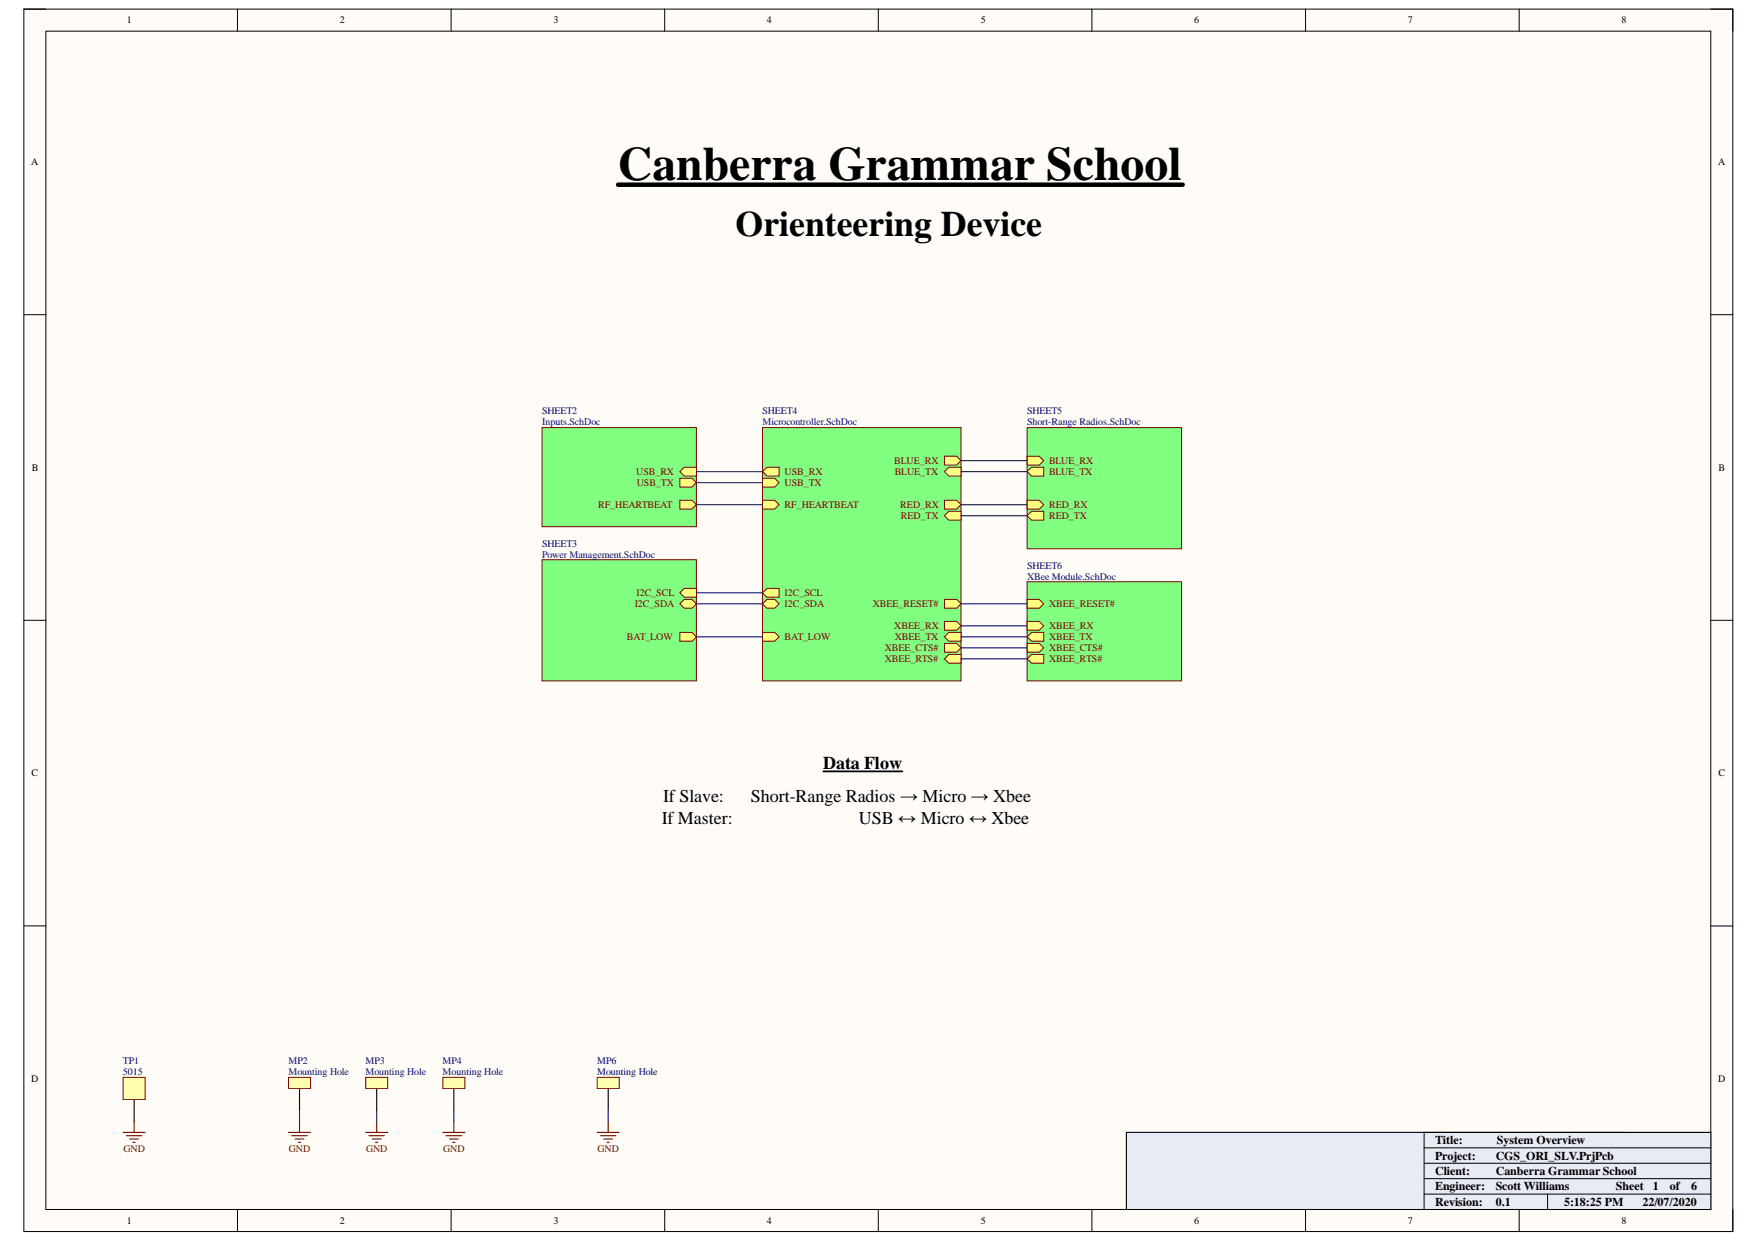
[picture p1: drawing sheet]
<svg xmlns="http://www.w3.org/2000/svg" width="297mm" height="210mm" viewBox="0 0 297 210" stroke-linecap="round" stroke-linejoin="round" font-family="sans-serif">
<path d="M4 1.5h288.8v206.6h-288.8z" fill-rule="evenodd" fill="#fffcf8"/>
<path d="M4 1.5h288.8v206.6h-288.8z" fill="none" stroke="#000" stroke-width=".17"/>
<path d="M7.8 5.3h281.3v199.1h-281.3z" fill-rule="evenodd" fill="#fffcf8"/>
<g fill="none" stroke="#000" stroke-width=".17">
<path d="M4 1.5h3.8M7.8 5.3h281.3v199.1h-281.3zM40.1 1.5v3.8M76.2 1.5v3.8M112.3 1.5v3.8M148.4 1.5v3.8M184.5 1.5v3.8M220.6 1.5v3.8M256.7 1.5v3.8M289.1 1.5h3.7v3.8M4 53.2h3.8M289.1 53.2h3.7"/>
<path d="M4 104.8h3.8M289.1 104.8h3.7M4 156.5h3.8M289.1 156.5h3.7M274.5 191.4h-84.2v13M40.1 204.4v3.7M76.2 204.4v3.7M112.3 204.4v3.7M148.4 204.4v3.7M184.5 204.4v3.7M220.6 204.4v3.7M256.7 204.4v3.7"/>
<path d="M292.8 204.4v3.7"/>
</g>
<path d="M190.3 191.4h98.8v13h-98.8z" fill-rule="evenodd" fill="#e6ebf4"/>
<path d="M190.3 191.4h98.8v13h-98.8zM240.6 196.6h48.5M240.6 199.2h48.5M240.6 194h48.5M289.1 191.4h-48.5v13M240.6 201.8h48.5M261.5 201.8v2.6" fill="none" stroke="#000" stroke-width=".17"/>
<path d="M91.6 94.6h26.1v20.5h-26.1z" fill-rule="evenodd" fill="#80ff80"/>
<path d="M91.6 94.6h26.1v20.5h-26.1z" fill="none" stroke="#800000" stroke-width=".17"/>
<path d="M114.9 100.2l.7-.8h2.1v1.5h-2.1z" fill-rule="evenodd" fill="#ffff80"/>
<path d="M114.9 100.2l.7-.8h2.1v1.5h-2.1z" fill="none" stroke="#800000" stroke-width=".17"/>
<path d="M114.9 102l.7-.7h1.3l.8 .7-.8 .8h-1.3z" fill-rule="evenodd" fill="#ffff80"/>
<path d="M114.9 102l.7-.7h1.3l.8 .7-.8 .8h-1.3z" fill="none" stroke="#800000" stroke-width=".17"/>
<path d="M114.9 106.9h2l.8 .7-.8 .8h-2z" fill-rule="evenodd" fill="#ffff80"/>
<path d="M114.9 106.9h2l.8 .7-.8 .8h-2z" fill="none" stroke="#800000" stroke-width=".17"/>
<path d="M128.8 72.3h33.6v42.8h-33.6z" fill-rule="evenodd" fill="#80ff80"/>
<path d="M128.8 72.3h33.6v42.8h-33.6z" fill="none" stroke="#800000" stroke-width=".17"/>
<path d="M159.6 77.1h2l.8 .7-.8 .8h-2z" fill-rule="evenodd" fill="#ffff80"/>
<path d="M159.6 77.1h2l.8 .7-.8 .8h-2z" fill="none" stroke="#800000" stroke-width=".17"/>
<path d="M159.6 79.7l.7-.7h2.1v1.5h-2.1z" fill-rule="evenodd" fill="#ffff80"/>
<path d="M159.6 79.7l.7-.7h2.1v1.5h-2.1z" fill="none" stroke="#800000" stroke-width=".17"/>
<path d="M159.6 84.5h2l.8 .8-.8 .7h-2z" fill-rule="evenodd" fill="#ffff80"/>
<path d="M159.6 84.5h2l.8 .8-.8 .7h-2z" fill="none" stroke="#800000" stroke-width=".17"/>
<path d="M159.6 87.2l.7-.8h2.1v1.5h-2.1z" fill-rule="evenodd" fill="#ffff80"/>
<path d="M159.6 87.2l.7-.8h2.1v1.5h-2.1z" fill="none" stroke="#800000" stroke-width=".17"/>
<path d="M159.6 105h2l.8 .8-.8 .7h-2z" fill-rule="evenodd" fill="#ffff80"/>
<path d="M159.6 105h2l.8 .8-.8 .7h-2z" fill="none" stroke="#800000" stroke-width=".17"/>
<path d="M159.6 107.6l.7-.7h2.1v1.5h-2.1z" fill-rule="evenodd" fill="#ffff80"/>
<path d="M159.6 107.6l.7-.7h2.1v1.5h-2.1z" fill="none" stroke="#800000" stroke-width=".17"/>
<path d="M159.6 108.7h2l.8 .8-.8 .7h-2z" fill-rule="evenodd" fill="#ffff80"/>
<path d="M159.6 108.7h2l.8 .8-.8 .7h-2z" fill="none" stroke="#800000" stroke-width=".17"/>
<path d="M159.6 111.3l.7-.7h2.1v1.5h-2.1z" fill-rule="evenodd" fill="#ffff80"/>
<path d="M159.6 111.3l.7-.7h2.1v1.5h-2.1z" fill="none" stroke="#800000" stroke-width=".17"/>
<path d="M128.8 79.7l.8-.7h2v1.5h-2z" fill-rule="evenodd" fill="#ffff80"/>
<path d="M128.8 79.7l.8-.7h2v1.5h-2z" fill="none" stroke="#800000" stroke-width=".17"/>
<path d="M128.8 80.8h2.1l.7 .8-.7 .7h-2.1z" fill-rule="evenodd" fill="#ffff80"/>
<path d="M128.8 80.8h2.1l.7 .8-.7 .7h-2.1z" fill="none" stroke="#800000" stroke-width=".17"/>
<path d="M128.8 100.2l.8-.8h2v1.5h-2z" fill-rule="evenodd" fill="#ffff80"/>
<path d="M128.8 100.2l.8-.8h2v1.5h-2z" fill="none" stroke="#800000" stroke-width=".17"/>
<path d="M128.8 102l.8-.7h1.3l.7 .7-.7 .8h-1.3z" fill-rule="evenodd" fill="#ffff80"/>
<path d="M128.8 102l.8-.7h1.3l.7 .7-.7 .8h-1.3z" fill="none" stroke="#800000" stroke-width=".17"/>
<path d="M128.8 106.9h2.1l.7 .7-.7 .8h-2.1z" fill-rule="evenodd" fill="#ffff80"/>
<path d="M128.8 106.9h2.1l.7 .7-.7 .8h-2.1z" fill="none" stroke="#800000" stroke-width=".17"/>
<path d="M159.6 101.3h2l.8 .7-.8 .8h-2z" fill-rule="evenodd" fill="#ffff80"/>
<path d="M159.6 101.3h2l.8 .7-.8 .8h-2z" fill="none" stroke="#800000" stroke-width=".17"/>
<path d="M128.8 84.5h2.1l.7 .8-.7 .7h-2.1z" fill-rule="evenodd" fill="#ffff80"/>
<path d="M128.8 84.5h2.1l.7 .8-.7 .7h-2.1z" fill="none" stroke="#800000" stroke-width=".17"/>
<path d="M20.8 191.4h3.7M21.4 191.9h2.6M21.9 192.5h1.5M22.5 193.1h.3M22.7 189.5v1.9" fill="none" stroke="#800000" stroke-width=".19"/>
<path d="M22.7 185.8v3.7" fill="none" stroke="#000" stroke-width=".19"/>
<path d="M20.8 182.1h3.7v3.7h-3.7z" fill-rule="evenodd" fill="#ffffb0"/>
<path d="M20.8 182.1h3.7v3.7h-3.7z" fill="none" stroke="#800000" stroke-width=".17"/>
<path d="M173.6 98.3h26v16.8h-26z" fill-rule="evenodd" fill="#80ff80"/>
<path d="M173.6 98.3h26v16.8h-26z" fill="none" stroke="#800000" stroke-width=".17"/>
<path d="M173.6 108.7h2l.8 .8-.8 .7h-2z" fill-rule="evenodd" fill="#ffff80"/>
<path d="M173.6 108.7h2l.8 .8-.8 .7h-2z" fill="none" stroke="#800000" stroke-width=".17"/>
<path d="M173.6 111.4l.7-.8h2.1v1.5h-2.1z" fill-rule="evenodd" fill="#ffff80"/>
<path d="M173.6 111.4l.7-.8h2.1v1.5h-2.1z" fill="none" stroke="#800000" stroke-width=".17"/>
<path d="M173.6 105h2l.8 .8-.8 .7h-2z" fill-rule="evenodd" fill="#ffff80"/>
<path d="M173.6 105h2l.8 .8-.8 .7h-2z" fill="none" stroke="#800000" stroke-width=".17"/>
<path d="M173.6 107.6l.7-.7h2.1v1.5h-2.1z" fill-rule="evenodd" fill="#ffff80"/>
<path d="M173.6 107.6l.7-.7h2.1v1.5h-2.1z" fill="none" stroke="#800000" stroke-width=".17"/>
<path d="M173.6 101.3h2l.8 .7-.8 .8h-2z" fill-rule="evenodd" fill="#ffff80"/>
<path d="M173.6 101.3h2l.8 .7-.8 .8h-2z" fill="none" stroke="#800000" stroke-width=".17"/>
<path d="M173.6 72.3h26v20.4h-26z" fill-rule="evenodd" fill="#80ff80"/>
<path d="M173.6 72.3h26v20.4h-26z" fill="none" stroke="#800000" stroke-width=".17"/>
<path d="M173.6 77.1h2l.8 .7-.8 .8h-2z" fill-rule="evenodd" fill="#ffff80"/>
<path d="M173.6 77.1h2l.8 .7-.8 .8h-2z" fill="none" stroke="#800000" stroke-width=".17"/>
<path d="M173.6 87.2l.7-.8h2.1v1.5h-2.1z" fill-rule="evenodd" fill="#ffff80"/>
<path d="M173.6 87.2l.7-.8h2.1v1.5h-2.1z" fill="none" stroke="#800000" stroke-width=".17"/>
<path d="M173.6 84.5h2l.8 .8-.8 .7h-2z" fill-rule="evenodd" fill="#ffff80"/>
<path d="M173.6 84.5h2l.8 .8-.8 .7h-2z" fill="none" stroke="#800000" stroke-width=".17"/>
<path d="M173.6 79.7l.7-.7h2.1v1.5h-2.1z" fill-rule="evenodd" fill="#ffff80"/>
<path d="M173.6 79.7l.7-.7h2.1v1.5h-2.1z" fill="none" stroke="#800000" stroke-width=".17"/>
<path d="M91.6 72.3h26.1v16.7h-26.1z" fill-rule="evenodd" fill="#80ff80"/>
<path d="M91.6 72.3h26.1v16.7h-26.1z" fill="none" stroke="#800000" stroke-width=".17"/>
<path d="M114.9 79.7l.7-.7h2.1v1.5h-2.1z" fill-rule="evenodd" fill="#ffff80"/>
<path d="M114.9 79.7l.7-.7h2.1v1.5h-2.1z" fill="none" stroke="#800000" stroke-width=".17"/>
<path d="M114.9 80.8h2l.8 .8-.8 .7h-2z" fill-rule="evenodd" fill="#ffff80"/>
<path d="M114.9 80.8h2l.8 .8-.8 .7h-2z" fill="none" stroke="#800000" stroke-width=".17"/>
<path d="M114.9 84.5h2l.8 .8-.8 .7h-2z" fill-rule="evenodd" fill="#ffff80"/>
<path d="M114.9 84.5h2l.8 .8-.8 .7h-2z" fill="none" stroke="#800000" stroke-width=".17"/>
<path d="M104.4 31.2h95.4" fill="none" stroke="#000" stroke-width=".76"/>
<path d="M139.1 130.4h13.4" fill="none" stroke="#000" stroke-width=".3"/>
<g fill="none" stroke="#000080" stroke-width=".19">
<path d="M117.7 79.7h11.1M162.4 79.7h11.2M162.4 77.8h11.2M117.7 81.6h11.1M162.4 87.2h11.2M162.4 85.3h11.2M117.7 107.6h11.1M117.7 102h11.1M117.7 100.2h11.1M162.4 107.6h11.2M162.4 102h11.2M162.4 111.4h11.2"/>
<path d="M162.4 109.5h11.2M162.4 105.8h11.2"/>
</g>
<path d="M50.6 183.9v3.8" fill="none" stroke="#000" stroke-width=".19"/>
<path d="M48.7 182.1h3.8v1.8h-3.8z" fill-rule="evenodd" fill="#ffffb0"/>
<path d="M48.7 182.1h3.8v1.8h-3.8z" fill="none" stroke="#800000" stroke-width=".17"/>
<path d="M48.7 191.4h3.8M49.3 191.9h2.6M49.9 192.5h1.4M50.4 193.1h.4M50.6 189.5v1.9" fill="none" stroke="#800000" stroke-width=".19"/>
<path d="M50.6 187.7v1.8" fill="none" stroke="#000080" stroke-width=".19"/>
<path d="M63.6 183.9v3.8" fill="none" stroke="#000" stroke-width=".19"/>
<path d="M61.8 182.1h3.7v1.8h-3.7z" fill-rule="evenodd" fill="#ffffb0"/>
<path d="M61.8 182.1h3.7v1.8h-3.7z" fill="none" stroke="#800000" stroke-width=".17"/>
<path d="M61.8 191.4h3.7M62.3 191.9h2.6M62.9 192.5h1.5M63.5 193.1h.3M63.6 189.5v1.9" fill="none" stroke="#800000" stroke-width=".19"/>
<path d="M63.6 187.7v1.8" fill="none" stroke="#000080" stroke-width=".19"/>
<path d="M76.7 183.9v3.8" fill="none" stroke="#000" stroke-width=".19"/>
<path d="M74.8 182.1h3.7v1.8h-3.7z" fill-rule="evenodd" fill="#ffffb0"/>
<path d="M74.8 182.1h3.7v1.8h-3.7z" fill="none" stroke="#800000" stroke-width=".17"/>
<path d="M74.8 191.4h3.7M75.4 191.9h2.6M75.9 192.5h1.5M76.5 193.1h.4M76.7 189.5v1.9" fill="none" stroke="#800000" stroke-width=".19"/>
<path d="M76.7 187.7v1.8" fill="none" stroke="#000080" stroke-width=".19"/>
<path d="M102.8 183.9v3.8" fill="none" stroke="#000" stroke-width=".19"/>
<path d="M100.9 182.1h3.7v1.8h-3.7z" fill-rule="evenodd" fill="#ffffb0"/>
<path d="M100.9 182.1h3.7v1.8h-3.7z" fill="none" stroke="#800000" stroke-width=".17"/>
<path d="M100.9 191.4h3.7M101.5 191.9h2.6M102 192.5h1.5M102.6 193.1h.3M102.8 189.5v1.9" fill="none" stroke="#800000" stroke-width=".19"/>
<path d="M117.7 85.3h11.1M102.8 187.7v1.8" fill="none" stroke="#000080" stroke-width=".19"/>
<text font-size="8.1" x="104.4" y="30.3">Canberra Grammar School</text>
<text font-size="6" x="124.3" y="39.9">Orienteering Device</text>
<g font-size="3">
<text x="139.1" y="130">Data Flow</text>
<text x="112.1" y="135.6">If Slave:</text>
<text x="126.9" y="135.6">Short-Range Radios → Micro → Xbee</text>
<text x="111.8" y="139.3">If Master:</text>
<text x="145.1" y="139.3">USB ↔ Micro ↔ Xbee</text>
</g>
<g font-size="2">
<text x="242.5" y="196">Project:</text>
<text x="242.5" y="193.4">Title:</text>
<text x="252.7" y="196">CGS_ORI_SLV.PrjPcb</text>
<text x="252.9" y="193.4">System Overview</text>
<text x="242.5" y="203.8">Revision:</text>
<text x="242.5" y="201.2">Engineer:</text>
<text x="242.5" y="198.6">Client:</text>
<text x="252.7" y="203.8">0.1</text>
<text x="252.7" y="201.2">Scott Williams</text>
<text x="252.7" y="198.6">Canberra Grammar School</text>
<text x="264.3" y="203.8">5:18:25 PM</text>
<text x="273" y="201.2">Sheet</text>
<text x="277.5" y="203.8">22/07/2020</text>
<text x="279.2" y="201.2">1</text>
<text x="282.2" y="201.2">of</text>
<text x="285.8" y="201.2">6</text>
</g>
<g font-size="1.7">
<text x="21.4" y="4">1</text>
<text x="57.4" y="4">2</text>
<text x="93.5" y="4">3</text>
<text x="129.6" y="4">4</text>
<text x="165.7" y="4">5</text>
<text x="201.7" y="4">6</text>
<text x="237.9" y="4">7</text>
<text x="274" y="4">8</text>
<text x="5.3" y="27.9">A</text>
<text x="290.3" y="27.9">A</text>
<text x="5.4" y="79.6">B</text>
<text x="290.4" y="79.6">B</text>
<text x="5.3" y="131.2">C</text>
<text x="290.4" y="131.2">C</text>
<text x="5.3" y="182.9">D</text>
<text x="290.3" y="182.9">D</text>
<text x="21.4" y="206.8">1</text>
<text x="57.4" y="206.8">2</text>
<text x="93.5" y="206.8">3</text>
<text x="129.6" y="206.8">4</text>
<text x="165.7" y="206.8">5</text>
<text x="201.7" y="206.8">6</text>
<text x="237.9" y="206.8">7</text>
<text x="274" y="206.8">8</text>
</g>
<g font-size="1.7" fill="#000080">
<text x="91.6" y="70">SHEET2</text>
<text x="91.6" y="71.9">Inputs.SchDoc</text>
<text x="128.8" y="70">SHEET4</text>
<text x="128.8" y="71.9">Microcontroller.SchDoc</text>
<text x="173.5" y="70">SHEET5</text>
<text x="173.5" y="71.9">Short-Range Radios.SchDoc</text>
<text x="91.6" y="92.4">SHEET3</text>
<text x="91.6" y="94.2">Power Management.SchDoc</text>
<text x="173.5" y="96.1">SHEET6</text>
<text x="173.5" y="98">XBee Module.SchDoc</text>
<text x="20.8" y="179.9">TP1</text>
<text x="48.7" y="179.9">MP2</text>
<text x="61.8" y="179.9">MP3</text>
<text x="74.8" y="179.9">MP4</text>
<text x="100.9" y="179.9">MP6</text>
<text x="20.8" y="181.7">5015</text>
<text x="48.7" y="181.7">Mounting Hole</text>
<text x="61.8" y="181.7">Mounting Hole</text>
<text x="74.8" y="181.7">Mounting Hole</text>
<text x="100.9" y="181.7">Mounting Hole</text>
</g>
<g font-size="1.7" fill="#800000">
<text x="107.5" y="80.3">USB_RX</text>
<text x="107.6" y="82.2">USB_TX</text>
<text x="132.6" y="80.3">USB_RX</text>
<text x="132.6" y="82.2">USB_TX</text>
<text x="151.1" y="78.4">BLUE_RX</text>
<text x="151.2" y="80.3">BLUE_TX</text>
<text x="177.3" y="78.4">BLUE_RX</text>
<text x="177.3" y="80.3">BLUE_TX</text>
<text x="101.1" y="85.9">RF_HEARTBEAT</text>
<text x="132.6" y="85.9">RF_HEARTBEAT</text>
<text x="152.1" y="85.9">RED_RX</text>
<text x="152.2" y="87.7">RED_TX</text>
<text x="177.3" y="87.7">RED_TX</text>
<text x="177.3" y="85.9">RED_RX</text>
<text x="107.5" y="100.8">I2C_SCL</text>
<text x="132.6" y="100.8">I2C_SCL</text>
<text x="107.2" y="102.6">I2C_SDA</text>
<text x="132.6" y="102.6">I2C_SDA</text>
<text x="147.5" y="102.6">XBEE_RESET#</text>
<text x="151.1" y="106.3">XBEE_RX</text>
<text x="177.3" y="106.3">XBEE_RX</text>
<text x="177.3" y="102.6">XBEE_RESET#</text>
<text x="105.9" y="108.2">BAT_LOW</text>
<text x="132.6" y="108.2">BAT_LOW</text>
<text x="149.5" y="110.1">XBEE_CTS#</text>
<text x="149.5" y="111.9">XBEE_RTS#</text>
<text x="151.2" y="108.2">XBEE_TX</text>
<text x="177.3" y="110.1">XBEE_CTS#</text>
<text x="177.3" y="111.9">XBEE_RTS#</text>
<text x="177.3" y="108.2">XBEE_TX</text>
<text x="20.9" y="194.7">GND</text>
<text x="48.8" y="194.7">GND</text>
<text x="61.8" y="194.7">GND</text>
<text x="74.9" y="194.7">GND</text>
<text x="101" y="194.7">GND</text>
</g>
</svg>
